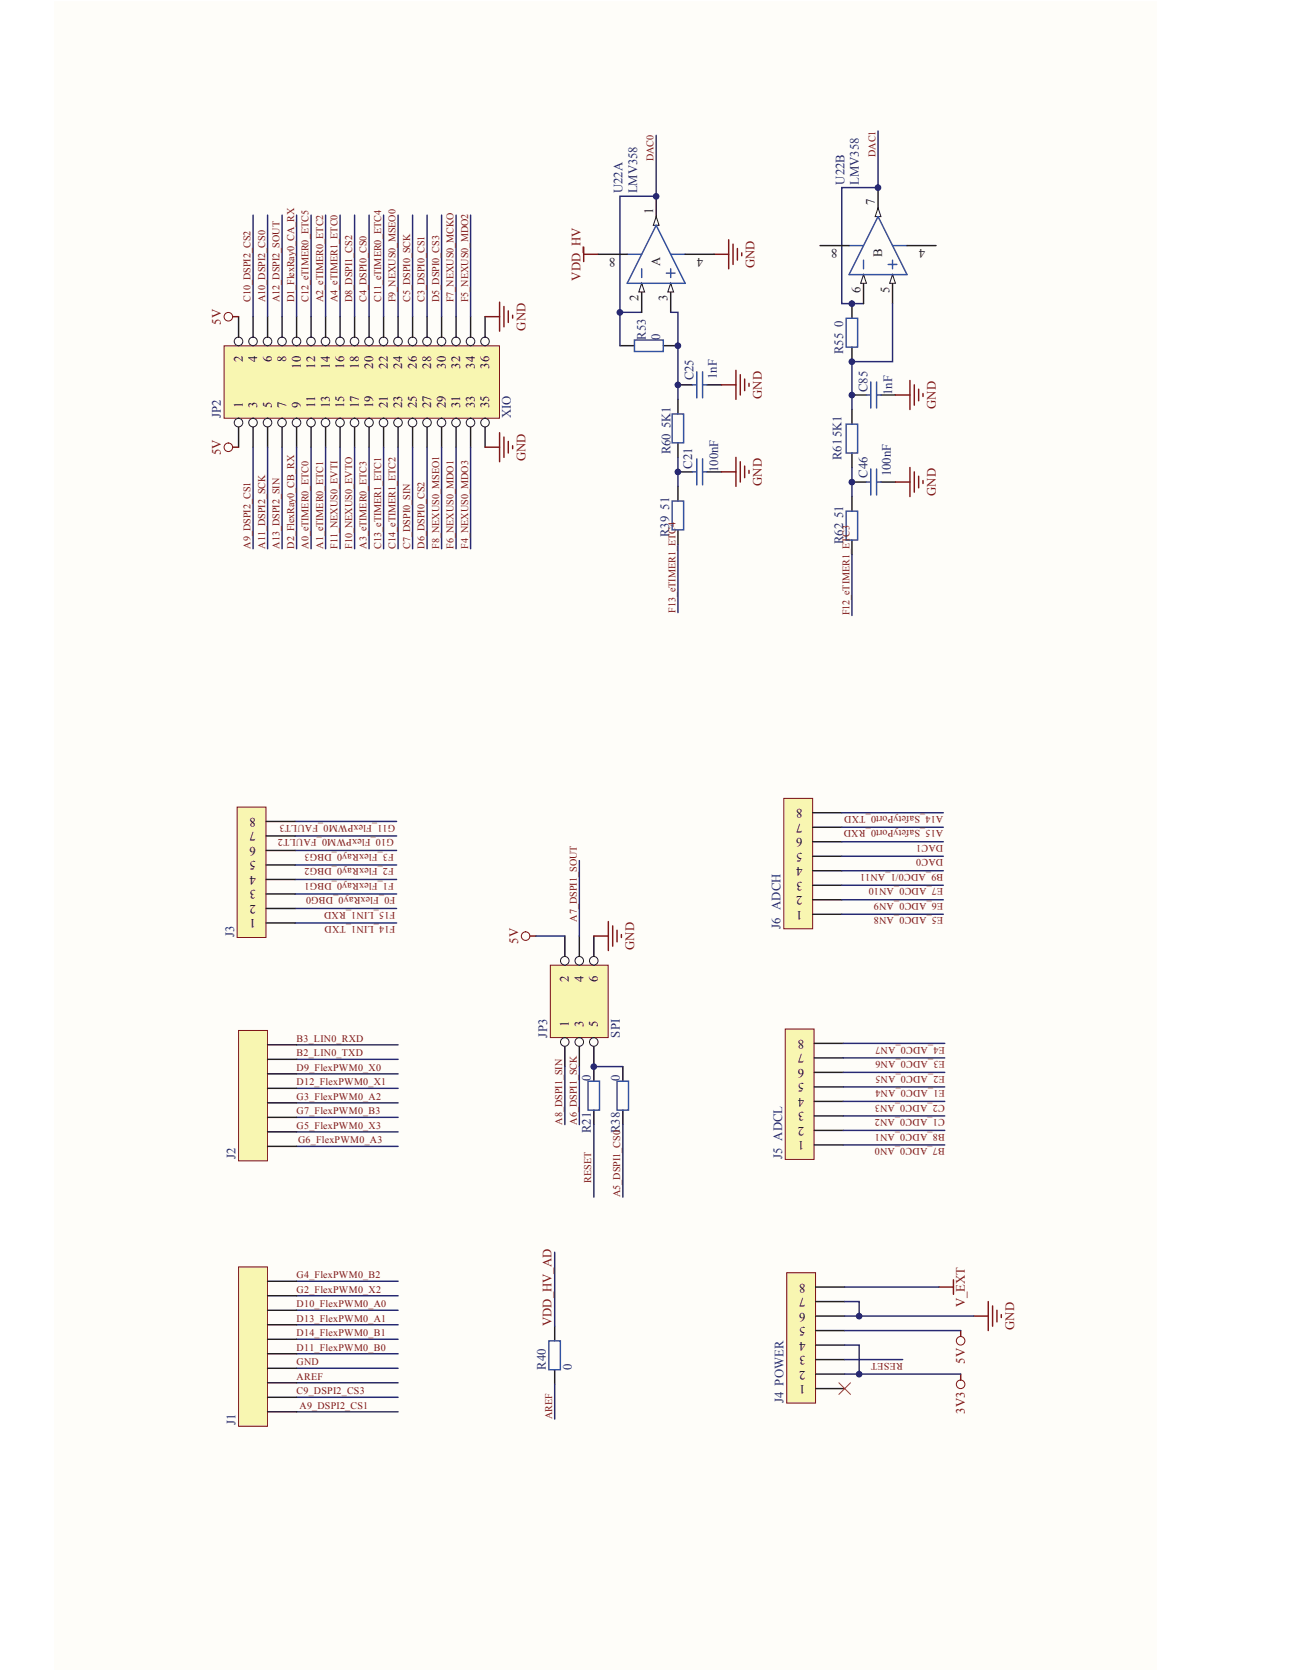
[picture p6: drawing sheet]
<svg xmlns="http://www.w3.org/2000/svg" width="216mm" height="279mm" viewBox="0 0 216 279" stroke-linecap="round" stroke-linejoin="round" font-family="sans-serif">
<path d="M9.1 .3h184.3v279.1h-184.3z" fill="#fefdf9"/>
<path d="M9.1 .3h184.3v279.1h-184.3z" fill="none" stroke="#fefdf9" stroke-width=".17"/>
<path d="M9.1 .3h184.3v279.1h-184.3z" fill="#fefdf9"/>
<path d="M9.1 .3h184.3v279.1h-184.3z" fill="none" stroke="#fefdf9" stroke-width=".17"/>
<path d="M131.3 172.2h4.8v21.8h-4.8z" fill="#f8f6b1"/>
<path d="M131.3 172.2h4.8v21.8h-4.8z" fill="none" stroke="#7d1315" stroke-width=".17"/>
<path d="M136.2 179.4h4.8M136.2 177h4.8M136.2 174.6h4.8M136.2 191.5h4.8M136.2 189.1h4.8M136.2 186.7h4.8M136.2 184.3h4.8M136.2 181.8h4.8" fill="none" stroke="#231f20" stroke-width=".24"/>
<path d="M131.1 133.6h4.8v21.8h-4.8z" fill="#f8f6b1"/>
<path d="M131.1 133.6h4.8v21.8h-4.8z" fill="none" stroke="#7d1315" stroke-width=".17"/>
<path d="M135.9 138.4h4.9M135.9 136h4.9M135.9 153h4.9M135.9 150.5h4.9M135.9 148.1h4.9M135.9 145.7h4.9M135.9 143.3h4.9M135.9 140.8h4.9" fill="none" stroke="#231f20" stroke-width=".24"/>
<path d="M131.6 212.9h4.8v21.8h-4.8z" fill="#f8f6b1"/>
<path d="M131.6 212.9h4.8v21.8h-4.8z" fill="none" stroke="#7d1315" stroke-width=".17"/>
<path d="M136.4 217.8h4.9M136.4 215.3h4.9M136.4 232.3h4.9M136.4 229.9h4.9M136.4 227.5h4.9M136.4 225h4.9M136.4 222.6h4.9M136.4 220.2h4.9" fill="none" stroke="#231f20" stroke-width=".24"/>
<path d="M37.5 57.9h46v12.1h-46z" fill="#f8f6b1"/>
<path d="M37.5 57.9h46v12.1h-46z" fill="none" stroke="#7d1315" stroke-width=".17"/>
<path d="M39.9 70v4.8" fill="none" stroke="#231f20" stroke-width=".24"/>
<circle cx="39.9" cy="70.7" r=".72" fill="#fefdf9"/>
<circle cx="39.9" cy="70.7" r=".72" fill="none" stroke="#231f20" stroke-width=".17"/>
<path d="M39.9 53v4.8" fill="none" stroke="#231f20" stroke-width=".24"/>
<circle cx="39.9" cy="57.1" r=".72" fill="#fefdf9"/>
<circle cx="39.9" cy="57.1" r=".72" fill="none" stroke="#231f20" stroke-width=".17"/>
<path d="M42.3 70v4.8" fill="none" stroke="#231f20" stroke-width=".24"/>
<circle cx="42.3" cy="70.7" r=".72" fill="#fefdf9"/>
<circle cx="42.3" cy="70.7" r=".72" fill="none" stroke="#231f20" stroke-width=".17"/>
<path d="M42.3 53v4.8" fill="none" stroke="#231f20" stroke-width=".24"/>
<circle cx="42.3" cy="57.1" r=".72" fill="#fefdf9"/>
<circle cx="42.3" cy="57.1" r=".72" fill="none" stroke="#231f20" stroke-width=".17"/>
<path d="M44.7 70v4.8" fill="none" stroke="#231f20" stroke-width=".24"/>
<circle cx="44.7" cy="70.7" r=".72" fill="#fefdf9"/>
<circle cx="44.7" cy="70.7" r=".72" fill="none" stroke="#231f20" stroke-width=".17"/>
<path d="M44.7 53v4.8" fill="none" stroke="#231f20" stroke-width=".24"/>
<circle cx="44.7" cy="57.1" r=".72" fill="#fefdf9"/>
<circle cx="44.7" cy="57.1" r=".72" fill="none" stroke="#231f20" stroke-width=".17"/>
<path d="M47.2 70v4.8" fill="none" stroke="#231f20" stroke-width=".24"/>
<circle cx="47.2" cy="70.7" r=".72" fill="#fefdf9"/>
<circle cx="47.2" cy="70.7" r=".72" fill="none" stroke="#231f20" stroke-width=".17"/>
<path d="M47.2 53v4.8" fill="none" stroke="#231f20" stroke-width=".24"/>
<circle cx="47.2" cy="57.1" r=".72" fill="#fefdf9"/>
<circle cx="47.2" cy="57.1" r=".72" fill="none" stroke="#231f20" stroke-width=".17"/>
<path d="M49.6 70v4.8" fill="none" stroke="#231f20" stroke-width=".24"/>
<circle cx="49.6" cy="70.7" r=".72" fill="#fefdf9"/>
<circle cx="49.6" cy="70.7" r=".72" fill="none" stroke="#231f20" stroke-width=".17"/>
<path d="M49.6 53v4.8" fill="none" stroke="#231f20" stroke-width=".24"/>
<circle cx="49.6" cy="57.1" r=".72" fill="#fefdf9"/>
<circle cx="49.6" cy="57.1" r=".72" fill="none" stroke="#231f20" stroke-width=".17"/>
<path d="M52 70v4.8" fill="none" stroke="#231f20" stroke-width=".24"/>
<circle cx="52" cy="70.7" r=".72" fill="#fefdf9"/>
<circle cx="52" cy="70.7" r=".72" fill="none" stroke="#231f20" stroke-width=".17"/>
<path d="M52 53v4.8" fill="none" stroke="#231f20" stroke-width=".24"/>
<circle cx="52" cy="57.1" r=".72" fill="#fefdf9"/>
<circle cx="52" cy="57.1" r=".72" fill="none" stroke="#231f20" stroke-width=".17"/>
<path d="M54.4 70v4.8" fill="none" stroke="#231f20" stroke-width=".24"/>
<circle cx="54.4" cy="70.7" r=".72" fill="#fefdf9"/>
<circle cx="54.4" cy="70.7" r=".72" fill="none" stroke="#231f20" stroke-width=".17"/>
<path d="M54.4 53v4.8" fill="none" stroke="#231f20" stroke-width=".24"/>
<circle cx="54.4" cy="57.1" r=".72" fill="#fefdf9"/>
<circle cx="54.4" cy="57.1" r=".72" fill="none" stroke="#231f20" stroke-width=".17"/>
<path d="M56.9 70v4.8" fill="none" stroke="#231f20" stroke-width=".24"/>
<circle cx="56.9" cy="70.7" r=".72" fill="#fefdf9"/>
<circle cx="56.9" cy="70.7" r=".72" fill="none" stroke="#231f20" stroke-width=".17"/>
<path d="M56.9 53v4.8" fill="none" stroke="#231f20" stroke-width=".24"/>
<circle cx="56.9" cy="57.1" r=".72" fill="#fefdf9"/>
<circle cx="56.9" cy="57.1" r=".72" fill="none" stroke="#231f20" stroke-width=".17"/>
<path d="M59.3 70v4.8" fill="none" stroke="#231f20" stroke-width=".24"/>
<circle cx="59.3" cy="70.7" r=".72" fill="#fefdf9"/>
<circle cx="59.3" cy="70.7" r=".72" fill="none" stroke="#231f20" stroke-width=".17"/>
<path d="M59.3 53v4.8" fill="none" stroke="#231f20" stroke-width=".24"/>
<circle cx="59.3" cy="57.1" r=".72" fill="#fefdf9"/>
<circle cx="59.3" cy="57.1" r=".72" fill="none" stroke="#231f20" stroke-width=".17"/>
<path d="M61.7 70v4.8" fill="none" stroke="#231f20" stroke-width=".24"/>
<circle cx="61.7" cy="70.7" r=".72" fill="#fefdf9"/>
<circle cx="61.7" cy="70.7" r=".72" fill="none" stroke="#231f20" stroke-width=".17"/>
<path d="M61.7 53v4.8" fill="none" stroke="#231f20" stroke-width=".24"/>
<circle cx="61.7" cy="57.1" r=".72" fill="#fefdf9"/>
<circle cx="61.7" cy="57.1" r=".72" fill="none" stroke="#231f20" stroke-width=".17"/>
<path d="M64.1 70v4.8" fill="none" stroke="#231f20" stroke-width=".24"/>
<circle cx="64.1" cy="70.7" r=".72" fill="#fefdf9"/>
<circle cx="64.1" cy="70.7" r=".72" fill="none" stroke="#231f20" stroke-width=".17"/>
<path d="M64.1 53v4.8" fill="none" stroke="#231f20" stroke-width=".24"/>
<circle cx="64.1" cy="57.1" r=".72" fill="#fefdf9"/>
<circle cx="64.1" cy="57.1" r=".72" fill="none" stroke="#231f20" stroke-width=".17"/>
<path d="M66.6 70v4.8" fill="none" stroke="#231f20" stroke-width=".24"/>
<circle cx="66.6" cy="70.7" r=".72" fill="#fefdf9"/>
<circle cx="66.6" cy="70.7" r=".72" fill="none" stroke="#231f20" stroke-width=".17"/>
<path d="M66.6 53v4.8" fill="none" stroke="#231f20" stroke-width=".24"/>
<circle cx="66.6" cy="57.1" r=".72" fill="#fefdf9"/>
<circle cx="66.6" cy="57.1" r=".72" fill="none" stroke="#231f20" stroke-width=".17"/>
<path d="M69 70v4.8" fill="none" stroke="#231f20" stroke-width=".24"/>
<circle cx="69" cy="70.7" r=".72" fill="#fefdf9"/>
<circle cx="69" cy="70.7" r=".72" fill="none" stroke="#231f20" stroke-width=".17"/>
<path d="M69 53v4.8" fill="none" stroke="#231f20" stroke-width=".24"/>
<circle cx="69" cy="57.1" r=".72" fill="#fefdf9"/>
<circle cx="69" cy="57.1" r=".72" fill="none" stroke="#231f20" stroke-width=".17"/>
<path d="M71.4 70v4.8" fill="none" stroke="#231f20" stroke-width=".24"/>
<circle cx="71.4" cy="70.7" r=".72" fill="#fefdf9"/>
<circle cx="71.4" cy="70.7" r=".72" fill="none" stroke="#231f20" stroke-width=".17"/>
<path d="M71.4 53v4.8" fill="none" stroke="#231f20" stroke-width=".24"/>
<circle cx="71.4" cy="57.1" r=".72" fill="#fefdf9"/>
<circle cx="71.4" cy="57.1" r=".72" fill="none" stroke="#231f20" stroke-width=".17"/>
<path d="M73.8 70v4.8" fill="none" stroke="#231f20" stroke-width=".24"/>
<circle cx="73.8" cy="70.7" r=".72" fill="#fefdf9"/>
<circle cx="73.8" cy="70.7" r=".72" fill="none" stroke="#231f20" stroke-width=".17"/>
<path d="M73.8 53v4.8" fill="none" stroke="#231f20" stroke-width=".24"/>
<circle cx="73.8" cy="57.1" r=".72" fill="#fefdf9"/>
<circle cx="73.8" cy="57.1" r=".72" fill="none" stroke="#231f20" stroke-width=".17"/>
<path d="M76.3 70v4.8" fill="none" stroke="#231f20" stroke-width=".24"/>
<circle cx="76.3" cy="70.7" r=".72" fill="#fefdf9"/>
<circle cx="76.3" cy="70.7" r=".72" fill="none" stroke="#231f20" stroke-width=".17"/>
<path d="M76.3 53v4.8" fill="none" stroke="#231f20" stroke-width=".24"/>
<circle cx="76.3" cy="57.1" r=".72" fill="#fefdf9"/>
<circle cx="76.3" cy="57.1" r=".72" fill="none" stroke="#231f20" stroke-width=".17"/>
<path d="M78.7 70v4.8" fill="none" stroke="#231f20" stroke-width=".24"/>
<circle cx="78.7" cy="70.7" r=".72" fill="#fefdf9"/>
<circle cx="78.7" cy="70.7" r=".72" fill="none" stroke="#231f20" stroke-width=".17"/>
<path d="M78.7 53v4.8" fill="none" stroke="#231f20" stroke-width=".24"/>
<circle cx="78.7" cy="57.1" r=".72" fill="#fefdf9"/>
<circle cx="78.7" cy="57.1" r=".72" fill="none" stroke="#231f20" stroke-width=".17"/>
<path d="M81.1 70v4.8" fill="none" stroke="#231f20" stroke-width=".24"/>
<circle cx="81.1" cy="70.7" r=".72" fill="#fefdf9"/>
<circle cx="81.1" cy="70.7" r=".72" fill="none" stroke="#231f20" stroke-width=".17"/>
<path d="M81.1 53v4.8" fill="none" stroke="#231f20" stroke-width=".24"/>
<circle cx="81.1" cy="57.1" r=".72" fill="#fefdf9"/>
<circle cx="81.1" cy="57.1" r=".72" fill="none" stroke="#231f20" stroke-width=".17"/>
<path d="M92 161.5h9.7v12.1h-9.7z" fill="#f8f6b1"/>
<path d="M92 161.5h9.7v12.1h-9.7z" fill="none" stroke="#7d1315" stroke-width=".17"/>
<path d="M94.5 173.6v4.8" fill="none" stroke="#231f20" stroke-width=".24"/>
<circle cx="94.4" cy="174.3" r=".72" fill="#fefdf9"/>
<circle cx="94.4" cy="174.3" r=".72" fill="none" stroke="#231f20" stroke-width=".17"/>
<path d="M94.5 156.6v4.9" fill="none" stroke="#231f20" stroke-width=".24"/>
<circle cx="94.4" cy="160.7" r=".72" fill="#fefdf9"/>
<circle cx="94.4" cy="160.7" r=".72" fill="none" stroke="#231f20" stroke-width=".17"/>
<path d="M96.9 173.6v4.8" fill="none" stroke="#231f20" stroke-width=".24"/>
<circle cx="96.9" cy="174.3" r=".72" fill="#fefdf9"/>
<circle cx="96.9" cy="174.3" r=".72" fill="none" stroke="#231f20" stroke-width=".17"/>
<path d="M96.9 156.6v4.9" fill="none" stroke="#231f20" stroke-width=".24"/>
<circle cx="96.9" cy="160.7" r=".72" fill="#fefdf9"/>
<circle cx="96.9" cy="160.7" r=".72" fill="none" stroke="#231f20" stroke-width=".17"/>
<path d="M99.3 173.6v4.8" fill="none" stroke="#231f20" stroke-width=".24"/>
<circle cx="99.3" cy="174.3" r=".72" fill="#fefdf9"/>
<circle cx="99.3" cy="174.3" r=".72" fill="none" stroke="#231f20" stroke-width=".17"/>
<path d="M99.3 156.6v4.9" fill="none" stroke="#231f20" stroke-width=".24"/>
<circle cx="99.3" cy="160.7" r=".72" fill="#fefdf9"/>
<circle cx="99.3" cy="160.7" r=".72" fill="none" stroke="#231f20" stroke-width=".17"/>
<g fill="none" stroke="#7d1315" stroke-width=".24">
<path d="M38.9 53h1M81.1 53h2.4M83.5 50.6v4.8M84.3 51.3v3.4M85 52v2M85.7 52.7v.5M97.6 42.5h2.4M97.6 41.3v2.5M119.4 42.5h2.5M121.9 40.1v4.9M122.6 40.8v3.4M123.3 41.6v1.9"/>
<path d="M124 42.3v.5M38.9 74.8h1M81.1 74.8h2.4M83.5 72.4v4.8M84.3 73.1v3.4M85 73.9v1.9M85.7 74.6v.5M120.6 78.9h2.5M120.6 64.4h2.5M123.1 62v4.8M123.1 76.5v4.9M123.8 62.7v3.4"/>
<path d="M123.8 77.2v3.4M124.5 63.4v2M124.5 78v1.9M125.3 64.1v.5M125.3 78.7v.5M149.7 66.1h2.5M152.2 63.7v4.8M152.2 78.2v4.9M152.9 64.4v3.4M152.9 78.9v3.4M153.6 65.1v2M153.6 79.7v1.9"/>
<path d="M154.4 65.8v.5M149.7 80.6h2.5M154.4 80.4v.5M88.6 156.6h1M99.3 156.6h2.4M101.7 154.2v4.8M102.5 154.9v3.4M103.2 155.6v2M103.9 156.4v.4M157 215.3h2.4M159.4 214.1v2.4M165.3 217.8v4.8"/>
<path d="M166 218.5v3.4M166.7 219.2v2M167.5 219.9v.5M160.7 222.6v1M160.7 229.9v1M162.8 220.2h2.5"/>
</g>
<g fill="none" stroke="#7d1315" stroke-width=".17">
<circle cx="38.2" cy="53" r=".72"/>
<circle cx="38.2" cy="74.8" r=".72"/>
<circle cx="87.9" cy="156.6" r=".72"/>
<circle cx="160.6" cy="231.6" r=".72"/>
<circle cx="160.6" cy="224.3" r=".72"/>
</g>
<g fill="none" stroke="#272872" stroke-width=".24">
<path d="M42.3 36v17M44.7 36v17M47.2 36v17M49.6 36v17M52 36v17M54.4 36v17M56.9 36v17M59.3 36v17M61.7 36v17M64.1 36v17M66.6 36v17M69 36v17"/>
<path d="M71.4 36v17M73.8 36v17M76.3 36v17M78.7 36v17M109.7 22.6v10.2h-6v19.5h3.6M146.8 21.9v9.5h-6v19.4h3.6M42.3 74.8v17M44.7 74.8v17M47.2 74.8v17M49.6 74.8v17M52 74.8v17M54.4 74.8v17"/>
<path d="M56.9 74.8v17M59.3 74.8v17M61.7 74.8v17M64.1 74.8v17M66.6 74.8v17M69 74.8v17M71.4 74.8v17M73.8 74.8v17M76.3 74.8v17M78.7 74.8v17M113.4 76.5v4.9M142.5 78.2v4.9"/>
<path d="M113.4 91.1v11.4M142.5 92.8v10.2M49.4 139.9h16.9M49.4 137.4h16.9M140.8 138.4h17M140.8 136h17M49.4 154.4h16.9M49.4 152h16.9M49.4 149.6h16.9M49.4 147.1h16.9M49.4 144.7h16.9M49.4 142.3h16.9"/>
<path d="M89.6 156.6h4.9M96.9 144v12.6M140.8 153h17M140.8 150.5h17M140.8 148.1h17M140.8 145.7h17M140.8 143.3h17M140.8 140.8h17M49.6 179.7h17M94.5 178.4v9.8M96.9 178.4v9.8M99.3 178.4h4.9"/>
<path d="M141 179.4h17M141 177h17M141 174.6h17M49.6 191.8h17M49.6 189.4h17M49.6 186.9h17M49.6 184.5h17M49.6 182.1h17M99.3 188.2v12.1M104.2 188.2v12.1M141 191.5h17M141 189.1h17"/>
<path d="M141 186.7h17M141 184.3h17M141 181.8h17M49.6 219.2h17M49.6 216.8h17M49.6 214.4h17M141.3 217.8h2.4v2.4M49.6 226.5h17M49.6 224.1h17M49.6 221.6h17M141.3 225h2.4v4.9M141.3 222.6h19.4"/>
<path d="M141.3 229.9h19.4M141.3 227.5h9.7"/>
</g>
<path d="M140.3 231.3l1.9 2M142.2 231.3l-1.9 2" fill="none" stroke="#ee1f23" stroke-width=".17"/>
<g fill="none" stroke="#231f20" stroke-width=".24">
<path d="M107.3 47.4v4.9M113.4 66.8v2.4M113.4 74.1v2.4M113.4 78.9h2.4M113.4 64.4h2.4M118.2 78.9h2.4M118.2 64.4h2.4M142.5 68.5v2.4M142.5 75.8v2.4M142.5 66.1h2.4M147.3 66.1h2.4M113.4 81.4v2.4"/>
<path d="M113.4 88.7v2.4M142.5 83.1v2.4M142.5 90.4v2.4M142.5 80.6h2.4M147.3 80.6h2.4M99.3 178.4v2.5M104.2 178.4v2.5M99.3 185.7v2.5M104.2 185.7v2.5"/>
</g>
<g fill="none" stroke="#3153a4" stroke-width=".24">
<path d="M112.4 69.3h1.9v4.8h-1.9zM115.8 78.9h.7M115.8 64.4h.7M116.5 62.2v4.4M116.5 76.8v4.3M117.5 78.9h.7M117.5 62.2v4.4M117.5 76.8v4.3M117.5 64.4h.7M141.5 71h1.9v4.8h-1.9zM144.9 66.1h.7M145.6 63.9v4.4"/>
<path d="M145.6 78.5v4.3M146.6 63.9v4.4M146.6 78.5v4.3M146.6 66.1h.7M112.4 83.8h1.9v4.9h-1.9zM141.5 85.5h1.9v4.9h-1.9zM144.9 80.6h.7M146.6 80.6h.7M98.3 180.9h2v4.8h-2zM103.2 180.9h1.9v4.8h-1.9z"/>
</g>
<path d="M107.3 47.4l.5 1.5h-1z" fill="#fefdf9"/>
<path d="M107.3 47.4l.5 1.5h-1z" fill="none" stroke="#231f20" stroke-width=".17"/>
<path d="M112.2 47.4v4.9" fill="none" stroke="#231f20" stroke-width=".24"/>
<path d="M112.2 47.4l.4 1.5h-.9z" fill="#fefdf9"/>
<path d="M112.2 47.4l.4 1.5h-.9z" fill="none" stroke="#231f20" stroke-width=".17"/>
<path d="M109.7 32.8v4.9" fill="none" stroke="#231f20" stroke-width=".24"/>
<path d="M109.7 36.2l.5 1.5h-.9z" fill="#fefdf9"/>
<path d="M109.7 36.2l.5 1.5h-.9z" fill="none" stroke="#231f20" stroke-width=".17"/>
<path d="M109.7 37.7l4.9 9.7h-9.7zM104.9 42.5h2.4M107.3 45v1.4M111.4 45.7h1.5M112.2 45v1.4M112.2 42.5h2.4" fill="none" stroke="#3153a4" stroke-width=".24"/>
<path d="M100 42.5h4.9M114.6 42.5h4.8M149.3 45.9v4.9" fill="none" stroke="#231f20" stroke-width=".24"/>
<path d="M149.3 45.9l.4 1.5h-.9z" fill="#fefdf9"/>
<path d="M149.3 45.9l.4 1.5h-.9z" fill="none" stroke="#231f20" stroke-width=".17"/>
<path d="M144.4 45.9v4.9" fill="none" stroke="#231f20" stroke-width=".24"/>
<path d="M144.4 45.9l.5 1.5h-1z" fill="#fefdf9"/>
<path d="M144.4 45.9l.5 1.5h-1z" fill="none" stroke="#231f20" stroke-width=".17"/>
<path d="M146.8 31.4v4.8" fill="none" stroke="#231f20" stroke-width=".24"/>
<path d="M146.8 34.8l.5 1.4h-.9z" fill="#fefdf9"/>
<path d="M146.8 34.8l.5 1.4h-.9z" fill="none" stroke="#231f20" stroke-width=".17"/>
<path d="M146.8 36.2l4.9 9.7h-9.7zM106.1 56.9h4.8v1.9h-4.8zM141.5 53.2h1.9v4.9h-1.9zM142 41.1h2.4M144.4 43.5v1.5M148.5 44.2h1.5M149.3 43.5v1.5M149.3 41.1h2.4M91.8 224.3h1.9v4.9h-1.9z" fill="none" stroke="#3153a4" stroke-width=".24"/>
<path d="M103.7 57.8h2.4M111 57.8h2.4M137.1 41.1h4.9M142.5 50.8v2.4M142.5 58.1v2.4M151.7 41.1h4.8M92.8 221.9v2.4M92.8 229.2v2.4" fill="none" stroke="#231f20" stroke-width=".24"/>
<path d="M103.7 52.3v5.5M112.2 52.3h1.2v14.5M149.3 50.8v9.7h-6.8v8M49.6 177.2h17M49.6 174.8h17M92.8 209.5v12.4M49.6 228.9h17M49.6 231.3h17M49.6 233.8h17M49.6 236.2h17M92.8 231.6v5.8" fill="none" stroke="#272872" stroke-width=".24"/>
<path d="M39.9 212h4.8v26.6h-4.8z" fill="#f8f6b1"/>
<path d="M39.9 212h4.8v26.6h-4.8z" fill="none" stroke="#7d1315" stroke-width=".17"/>
<path d="M44.7 214.4h4.9M44.7 216.8h4.9M44.7 219.2h4.9M44.7 221.6h4.9M44.7 224.1h4.9M44.7 226.5h4.9M44.7 228.9h4.9M44.7 231.3h4.9M44.7 233.8h4.9M44.7 236.2h4.9" fill="none" stroke="#231f20" stroke-width=".24"/>
<path d="M39.9 172.4h4.8v21.8h-4.8z" fill="#f8f6b1"/>
<path d="M39.9 172.4h4.8v21.8h-4.8z" fill="none" stroke="#7d1315" stroke-width=".17"/>
<path d="M44.7 174.8h4.9M44.7 177.2h4.9M44.7 179.7h4.9M44.7 182.1h4.9M44.7 184.5h4.9M44.7 186.9h4.9M44.7 189.4h4.9M44.7 191.8h4.9" fill="none" stroke="#231f20" stroke-width=".24"/>
<path d="M39.7 135h4.8v21.8h-4.8z" fill="#f8f6b1"/>
<path d="M39.7 135h4.8v21.8h-4.8z" fill="none" stroke="#7d1315" stroke-width=".17"/>
<path d="M44.5 139.9h4.9M44.5 137.4h4.9M44.5 154.4h4.9M44.5 152h4.9M44.5 149.6h4.9M44.5 147.1h4.9M44.5 144.7h4.9M44.5 142.3h4.9" fill="none" stroke="#231f20" stroke-width=".24"/>
<path d="M141.3 215.3h15.7M141.3 220.2h21.5" fill="none" stroke="#272872" stroke-width=".24"/>
<circle cx="143.7" cy="229.9" r=".47" fill="#272872"/>
<circle cx="143.7" cy="229.9" r=".47" fill="none" stroke="#272872" stroke-width=".17"/>
<circle cx="143.7" cy="220.2" r=".47" fill="#272872"/>
<circle cx="143.7" cy="220.2" r=".47" fill="none" stroke="#272872" stroke-width=".17"/>
<circle cx="99.3" cy="178.5" r=".47" fill="#272872"/>
<circle cx="99.3" cy="178.5" r=".47" fill="none" stroke="#272872" stroke-width=".17"/>
<circle cx="142.5" cy="80.7" r=".47" fill="#272872"/>
<circle cx="142.5" cy="80.7" r=".47" fill="none" stroke="#272872" stroke-width=".17"/>
<circle cx="113.4" cy="79" r=".47" fill="#272872"/>
<circle cx="113.4" cy="79" r=".47" fill="none" stroke="#272872" stroke-width=".17"/>
<circle cx="142.5" cy="66.1" r=".47" fill="#272872"/>
<circle cx="142.5" cy="66.1" r=".47" fill="none" stroke="#272872" stroke-width=".17"/>
<circle cx="113.4" cy="64.4" r=".47" fill="#272872"/>
<circle cx="113.4" cy="64.4" r=".47" fill="none" stroke="#272872" stroke-width=".17"/>
<circle cx="142.5" cy="60.5" r=".47" fill="#272872"/>
<circle cx="142.5" cy="60.5" r=".47" fill="none" stroke="#272872" stroke-width=".17"/>
<circle cx="113.4" cy="57.8" r=".47" fill="#272872"/>
<circle cx="113.4" cy="57.8" r=".47" fill="none" stroke="#272872" stroke-width=".17"/>
<circle cx="103.7" cy="52.3" r=".47" fill="#272872"/>
<circle cx="103.7" cy="52.3" r=".47" fill="none" stroke="#272872" stroke-width=".17"/>
<circle cx="142.5" cy="50.8" r=".47" fill="#272872"/>
<circle cx="142.5" cy="50.8" r=".47" fill="none" stroke="#272872" stroke-width=".17"/>
<circle cx="109.7" cy="32.9" r=".47" fill="#272872"/>
<circle cx="109.7" cy="32.9" r=".47" fill="none" stroke="#272872" stroke-width=".17"/>
<circle cx="146.8" cy="31.4" r=".47" fill="#272872"/>
<circle cx="146.8" cy="31.4" r=".47" fill="none" stroke="#272872" stroke-width=".17"/>
<g font-size="2.1" fill="#272872">
<text x="104.1" y="32.4" transform="rotate(-90 104.1 32.4)">U22A</text>
<text x="106.5" y="32.4" transform="rotate(-90 106.5 32.4)">LMV358</text>
<text x="141.2" y="30.9" transform="rotate(-90 141.2 30.9)">U22B</text>
<text x="143.6" y="30.9" transform="rotate(-90 143.6 30.9)">LMV358</text>
<text x="108" y="56.9" transform="rotate(-90 108 56.9)">R53</text>
<text x="110.4" y="56.9" transform="rotate(-90 110.4 56.9)">0</text>
<text x="141" y="59.3" transform="rotate(-90 141 59.3)">R55 0</text>
<text x="116" y="63.7" transform="rotate(-90 116 63.7)">C25</text>
<text x="119.9" y="63.4" transform="rotate(-90 119.9 63.4)">1nF</text>
<text x="145.1" y="65.6" transform="rotate(-90 145.1 65.6)">C85</text>
<text x="37" y="70" transform="rotate(-90 37 70)">JP2</text>
<text x="85.4" y="70" transform="rotate(-90 85.4 70)">XIO</text>
<text x="149.2" y="66.1" transform="rotate(-90 149.2 66.1)">1nF</text>
<text x="112.1" y="76" transform="rotate(-90 112.1 76)">R60 5K1</text>
<text x="140.7" y="77" transform="rotate(-90 140.7 77)">R615K1</text>
<text x="115.8" y="78.5" transform="rotate(-90 115.8 78.5)">C21</text>
<text x="120.1" y="78.9" transform="rotate(-90 120.1 78.9)">100nF</text>
<text x="145.1" y="79.9" transform="rotate(-90 145.1 79.9)">C46</text>
<text x="149" y="79.7" transform="rotate(-90 149 79.7)">100nF</text>
<text x="111.9" y="89.9" transform="rotate(-90 111.9 89.9)">R39 51</text>
<text x="141" y="91.1" transform="rotate(-90 141 91.1)">R62 51</text>
<text x="130.6" y="155.4" transform="rotate(-90 130.6 155.4)">J6 ADCH</text>
<text x="39.1" y="156.8" transform="rotate(-90 39.1 156.8)">J3</text>
<text x="91.5" y="173.6" transform="rotate(-90 91.5 173.6)">JP3</text>
<text x="103.6" y="173.6" transform="rotate(-90 103.6 173.6)">SPI</text>
<text x="98.8" y="180.9" transform="rotate(-90 98.8 180.9)">0</text>
<text x="103.6" y="180.9" transform="rotate(-90 103.6 180.9)">0</text>
<text x="98.8" y="189.6" transform="rotate(-90 98.8 189.6)">R21</text>
<text x="103.6" y="189.6" transform="rotate(-90 103.6 189.6)">R38</text>
<text x="39.4" y="194" transform="rotate(-90 39.4 194)">J2</text>
<text x="130.8" y="194" transform="rotate(-90 130.8 194)">J5 ADCL</text>
<text x="91.3" y="229.2" transform="rotate(-90 91.3 229.2)">R40</text>
<text x="95.6" y="229.2" transform="rotate(-90 95.6 229.2)">0</text>
<text x="39.4" y="238.4" transform="rotate(-90 39.4 238.4)">J1</text>
<text x="131" y="234.7" transform="rotate(-90 131 234.7)">J4 POWER</text>
</g>
<g font-size="2.1" fill="#231f20">
<text x="109.2" y="35.8" transform="rotate(-90 109.2 35.8)">1</text>
<text x="146.3" y="34.3" transform="rotate(-90 146.3 34.3)">7</text>
<text x="140" y="41.7" transform="rotate(-180 140 41.7)">8</text>
<text x="154.7" y="41.7" transform="rotate(-180 154.7 41.7)">4</text>
<text x="102.9" y="43.2" transform="rotate(-180 102.9 43.2)">8</text>
<text x="110.4" y="44.5" transform="rotate(-90 110.4 44.5)">A</text>
<text x="117.6" y="43.2" transform="rotate(-180 117.6 43.2)">4</text>
<text x="147.5" y="43" transform="rotate(-90 147.5 43)">B</text>
<text x="106.8" y="50.4" transform="rotate(-90 106.8 50.4)">2</text>
<text x="111.6" y="50.4" transform="rotate(-90 111.6 50.4)">3</text>
<text x="143.9" y="49" transform="rotate(-90 143.9 49)">6</text>
<text x="148.7" y="49" transform="rotate(-90 148.7 49)">5</text>
<text x="40.6" y="60.6" transform="rotate(-90 40.6 60.6)">2</text>
<text x="43" y="60.6" transform="rotate(-90 43 60.6)">4</text>
<text x="45.4" y="60.6" transform="rotate(-90 45.4 60.6)">6</text>
<text x="47.9" y="60.6" transform="rotate(-90 47.9 60.6)">8</text>
<text x="50.3" y="61.7" transform="rotate(-90 50.3 61.7)">10</text>
<text x="52.7" y="61.7" transform="rotate(-90 52.7 61.7)">12</text>
<text x="55.1" y="61.7" transform="rotate(-90 55.1 61.7)">14</text>
<text x="57.6" y="61.7" transform="rotate(-90 57.6 61.7)">16</text>
<text x="60" y="61.7" transform="rotate(-90 60 61.7)">18</text>
<text x="62.4" y="61.7" transform="rotate(-90 62.4 61.7)">20</text>
<text x="64.8" y="61.7" transform="rotate(-90 64.8 61.7)">22</text>
<text x="67.3" y="61.7" transform="rotate(-90 67.3 61.7)">24</text>
<text x="69.7" y="61.7" transform="rotate(-90 69.7 61.7)">26</text>
<text x="72.1" y="61.7" transform="rotate(-90 72.1 61.7)">28</text>
<text x="74.5" y="61.7" transform="rotate(-90 74.5 61.7)">30</text>
<text x="77" y="61.7" transform="rotate(-90 77 61.7)">32</text>
<text x="79.4" y="61.7" transform="rotate(-90 79.4 61.7)">34</text>
<text x="81.8" y="61.7" transform="rotate(-90 81.8 61.7)">36</text>
<text x="40.6" y="68.3" transform="rotate(-90 40.6 68.3)">1</text>
<text x="43" y="68.3" transform="rotate(-90 43 68.3)">3</text>
<text x="45.4" y="68.3" transform="rotate(-90 45.4 68.3)">5</text>
<text x="47.9" y="68.3" transform="rotate(-90 47.9 68.3)">7</text>
<text x="50.3" y="68.3" transform="rotate(-90 50.3 68.3)">9</text>
<text x="52.7" y="68.3" transform="rotate(-90 52.7 68.3)">11</text>
<text x="55.1" y="68.3" transform="rotate(-90 55.1 68.3)">13</text>
<text x="57.6" y="68.3" transform="rotate(-90 57.6 68.3)">15</text>
<text x="60" y="68.3" transform="rotate(-90 60 68.3)">17</text>
<text x="62.4" y="68.3" transform="rotate(-90 62.4 68.3)">19</text>
<text x="64.8" y="68.3" transform="rotate(-90 64.8 68.3)">21</text>
<text x="67.3" y="68.3" transform="rotate(-90 67.3 68.3)">23</text>
<text x="69.7" y="68.3" transform="rotate(-90 69.7 68.3)">25</text>
<text x="72.1" y="68.3" transform="rotate(-90 72.1 68.3)">27</text>
<text x="74.5" y="68.3" transform="rotate(-90 74.5 68.3)">29</text>
<text x="77" y="68.3" transform="rotate(-90 77 68.3)">31</text>
<text x="79.4" y="68.3" transform="rotate(-90 79.4 68.3)">33</text>
<text x="81.8" y="68.3" transform="rotate(-90 81.8 68.3)">35</text>
<text x="42.8" y="136.8" transform="rotate(-180 42.8 136.8)">8</text>
<text x="134.2" y="137.8" transform="rotate(-180 134.2 137.8)">7</text>
<text x="134.2" y="135.4" transform="rotate(-180 134.2 135.4)">8</text>
<text x="42.8" y="141.7" transform="rotate(-180 42.8 141.7)">6</text>
<text x="42.8" y="139.3" transform="rotate(-180 42.8 139.3)">7</text>
<text x="134.2" y="142.7" transform="rotate(-180 134.2 142.7)">5</text>
<text x="134.2" y="140.2" transform="rotate(-180 134.2 140.2)">6</text>
<text x="42.8" y="149" transform="rotate(-180 42.8 149)">3</text>
<text x="42.8" y="146.5" transform="rotate(-180 42.8 146.5)">4</text>
<text x="42.8" y="144.1" transform="rotate(-180 42.8 144.1)">5</text>
<text x="134.2" y="149.9" transform="rotate(-180 134.2 149.9)">2</text>
<text x="134.2" y="147.5" transform="rotate(-180 134.2 147.5)">3</text>
<text x="134.2" y="145.1" transform="rotate(-180 134.2 145.1)">4</text>
<text x="42.8" y="153.8" transform="rotate(-180 42.8 153.8)">1</text>
<text x="42.8" y="151.4" transform="rotate(-180 42.8 151.4)">2</text>
<text x="134.2" y="152.4" transform="rotate(-180 134.2 152.4)">1</text>
<text x="95.1" y="164.2" transform="rotate(-90 95.1 164.2)">2</text>
<text x="97.6" y="164.2" transform="rotate(-90 97.6 164.2)">4</text>
<text x="100" y="164.2" transform="rotate(-90 100 164.2)">6</text>
<text x="95.1" y="171.9" transform="rotate(-90 95.1 171.9)">1</text>
<text x="97.6" y="171.9" transform="rotate(-90 97.6 171.9)">3</text>
<text x="100" y="171.9" transform="rotate(-90 100 171.9)">5</text>
<text x="134.5" y="174" transform="rotate(-180 134.5 174)">8</text>
<text x="134.5" y="178.8" transform="rotate(-180 134.5 178.8)">6</text>
<text x="134.5" y="176.4" transform="rotate(-180 134.5 176.4)">7</text>
<text x="134.5" y="183.7" transform="rotate(-180 134.5 183.7)">4</text>
<text x="134.5" y="181.2" transform="rotate(-180 134.5 181.2)">5</text>
<text x="134.5" y="191" transform="rotate(-180 134.5 191)">1</text>
<text x="134.5" y="188.5" transform="rotate(-180 134.5 188.5)">2</text>
<text x="134.5" y="186.1" transform="rotate(-180 134.5 186.1)">3</text>
<text x="134.7" y="214.7" transform="rotate(-180 134.7 214.7)">8</text>
<text x="134.7" y="219.6" transform="rotate(-180 134.7 219.6)">6</text>
<text x="134.7" y="217.2" transform="rotate(-180 134.7 217.2)">7</text>
<text x="134.7" y="226.9" transform="rotate(-180 134.7 226.9)">3</text>
<text x="134.7" y="224.4" transform="rotate(-180 134.7 224.4)">4</text>
<text x="134.7" y="222" transform="rotate(-180 134.7 222)">5</text>
<text x="134.7" y="231.7" transform="rotate(-180 134.7 231.7)">1</text>
<text x="134.7" y="229.3" transform="rotate(-180 134.7 229.3)">2</text>
</g>
<g font-size="2.1" fill="#7d1315">
<text x="97.1" y="47" transform="rotate(-90 97.1 47)">VDD_HV</text>
<text x="126.2" y="44.9" transform="rotate(-90 126.2 44.9)">GND</text>
<text x="37" y="54.3" transform="rotate(-90 37 54.3)">5V</text>
<text x="87.9" y="55.3" transform="rotate(-90 87.9 55.3)">GND</text>
<text x="127.4" y="66.7" transform="rotate(-90 127.4 66.7)">GND</text>
<text x="156.5" y="68.4" transform="rotate(-90 156.5 68.4)">GND</text>
<text x="37" y="76.1" transform="rotate(-90 37 76.1)">5V</text>
<text x="87.9" y="77.2" transform="rotate(-90 87.9 77.2)">GND</text>
<text x="127.4" y="81.3" transform="rotate(-90 127.4 81.3)">GND</text>
<text x="156.5" y="83" transform="rotate(-90 156.5 83)">GND</text>
<text x="86.7" y="157.9" transform="rotate(-90 86.7 157.9)">5V</text>
<text x="106.1" y="158.9" transform="rotate(-90 106.1 158.9)">GND</text>
<text x="92.2" y="221.9" transform="rotate(-90 92.2 221.9)">VDD_HV_AD</text>
<text x="161.4" y="218.7" transform="rotate(-90 161.4 218.7)">V_EXT</text>
<text x="169.6" y="222.5" transform="rotate(-90 169.6 222.5)">GND</text>
<text x="161.4" y="228.1" transform="rotate(-90 161.4 228.1)">5V</text>
<text x="161.4" y="236.5" transform="rotate(-90 161.4 236.5)">3V3</text>
</g>
<g font-size="1.7" fill="#7d1315">
<text x="109.3" y="27" transform="rotate(-90 109.3 27)">DAC0</text>
<text x="146.4" y="26.3" transform="rotate(-90 146.4 26.3)">DAC1</text>
<text x="41.9" y="50.6" transform="rotate(-90 41.9 50.6)">C10_DSPI2_CS2</text>
<text x="44.3" y="50.6" transform="rotate(-90 44.3 50.6)">A10_DSPI2_CS0</text>
<text x="46.7" y="50.6" transform="rotate(-90 46.7 50.6)">A12_DSPI2_SOUT</text>
<text x="49.2" y="50.6" transform="rotate(-90 49.2 50.6)">D1_FlexRay0_CA_RX</text>
<text x="51.6" y="50.6" transform="rotate(-90 51.6 50.6)">C12_eTIMER0_ETC5</text>
<text x="54" y="50.6" transform="rotate(-90 54 50.6)">A2_eTIMER0_ETC2</text>
<text x="56.4" y="50.6" transform="rotate(-90 56.4 50.6)">A4_eTIMER1_ETC0</text>
<text x="58.9" y="50.6" transform="rotate(-90 58.9 50.6)">D8_DSPI1_CS2</text>
<text x="61.3" y="50.6" transform="rotate(-90 61.3 50.6)">C4_DSPI0_CS0</text>
<text x="63.7" y="50.6" transform="rotate(-90 63.7 50.6)">C11_eTIMER0_ETC4</text>
<text x="66.1" y="50.6" transform="rotate(-90 66.1 50.6)">F9_NEXUS0_MSEO0</text>
<text x="68.6" y="50.6" transform="rotate(-90 68.6 50.6)">C5_DSPI0_SCK</text>
<text x="71" y="50.6" transform="rotate(-90 71 50.6)">C3_DSPI0_CS1</text>
<text x="73.4" y="50.6" transform="rotate(-90 73.4 50.6)">D5_DSPI0_CS3</text>
<text x="75.8" y="50.6" transform="rotate(-90 75.8 50.6)">F7_NEXUS0_MCKO</text>
<text x="78.3" y="50.6" transform="rotate(-90 78.3 50.6)">F5_NEXUS0_MDO2</text>
<text x="41.9" y="91.8" transform="rotate(-90 41.9 91.8)">A9_DSPI2_CS1</text>
<text x="44.3" y="91.8" transform="rotate(-90 44.3 91.8)">A11_DSPI2_SCK</text>
<text x="46.7" y="91.8" transform="rotate(-90 46.7 91.8)">A13_DSPI2_SIN</text>
<text x="49.2" y="91.8" transform="rotate(-90 49.2 91.8)">D2_FlexRay0_CB_RX</text>
<text x="51.6" y="91.8" transform="rotate(-90 51.6 91.8)">A0_eTIMER0_ETC0</text>
<text x="54" y="91.8" transform="rotate(-90 54 91.8)">A1_eTIMER0_ETC1</text>
<text x="56.4" y="91.8" transform="rotate(-90 56.4 91.8)">F11_NEXUS0_EVTI</text>
<text x="58.9" y="91.8" transform="rotate(-90 58.9 91.8)">F10_NEXUS0_EVTO</text>
<text x="61.3" y="91.8" transform="rotate(-90 61.3 91.8)">A3_eTIMER0_ETC3</text>
<text x="63.7" y="91.8" transform="rotate(-90 63.7 91.8)">C13_eTIMER1_ETC1</text>
<text x="66.1" y="91.8" transform="rotate(-90 66.1 91.8)">C14_eTIMER1_ETC2</text>
<text x="68.6" y="91.8" transform="rotate(-90 68.6 91.8)">C7_DSPI0_SIN</text>
<text x="71" y="91.8" transform="rotate(-90 71 91.8)">D6_DSPI0_CS2</text>
<text x="73.4" y="91.8" transform="rotate(-90 73.4 91.8)">F8_NEXUS0_MSEO1</text>
<text x="75.8" y="91.8" transform="rotate(-90 75.8 91.8)">F6_NEXUS0_MDO1</text>
<text x="78.3" y="91.8" transform="rotate(-90 78.3 91.8)">F4_NEXUS0_MDO3</text>
<text x="112.9" y="102.5" transform="rotate(-90 112.9 102.5)">F13_eTIMER1_ETC4</text>
<text x="142" y="103" transform="rotate(-90 142 103)">F12_eTIMER1_ETC3</text>
<text x="66.1" y="138" transform="rotate(-180 66.1 138)">G11_FlexPWM0_FAULT3</text>
<text x="157.8" y="136.5" transform="rotate(-180 157.8 136.5)">A14_SafetyPort0_TXD</text>
<text x="65.8" y="142.8" transform="rotate(-180 65.8 142.8)">F3_FlexRay0_DBG3</text>
<text x="65.8" y="140.4" transform="rotate(-180 65.8 140.4)">G10_FlexPWM0_FAULT2</text>
<text x="157.8" y="138.9" transform="rotate(-180 157.8 138.9)">A15_SafetyPort0_RXD</text>
<text x="157.8" y="143.8" transform="rotate(-180 157.8 143.8)">DAC0</text>
<text x="157.8" y="141.4" transform="rotate(-180 157.8 141.4)">DAC1</text>
<text x="65.8" y="147.7" transform="rotate(-180 65.8 147.7)">F1_FlexRay0_DBG1</text>
<text x="65.8" y="145.2" transform="rotate(-180 65.8 145.2)">F2_FlexRay0_DBG2</text>
<text x="157.8" y="146.2" transform="rotate(-180 157.8 146.2)">B9_ADC0/1_AN11</text>
<text x="157.8" y="148.6" transform="rotate(-180 157.8 148.6)">E7_ADC0_AN10</text>
<text x="66.1" y="152.5" transform="rotate(-180 66.1 152.5)">F15_LIN1_RXD</text>
<text x="66.1" y="154.9" transform="rotate(-180 66.1 154.9)">F14_LIN1_TXD</text>
<text x="66.1" y="150.1" transform="rotate(-180 66.1 150.1)">F0_FlexRay0_DBG0</text>
<text x="96.5" y="154.2" transform="rotate(-90 96.5 154.2)">A7_DSPI1_SOUT</text>
<text x="157.8" y="153.5" transform="rotate(-180 157.8 153.5)">E5_ADC0_AN8</text>
<text x="157.8" y="151.1" transform="rotate(-180 157.8 151.1)">E6_ADC0_AN9</text>
<text x="49.6" y="179.1">D9_FlexPWM0_X0</text>
<text x="49.6" y="174.3">B3_LIN0_RXD</text>
<text x="49.6" y="176.7">B2_LIN0_TXD</text>
<text x="158" y="179.9" transform="rotate(-180 158 179.9)">E2_ADC0_AN5</text>
<text x="158" y="177.5" transform="rotate(-180 158 177.5)">E3_ADC0_AN6</text>
<text x="158" y="175.1" transform="rotate(-180 158 175.1)">E4_ADC0_AN7</text>
<text x="49.6" y="184">G3_FlexPWM0_A2</text>
<text x="49.6" y="181.6">D12_FlexPWM0_X1</text>
<text x="158" y="184.8" transform="rotate(-180 158 184.8)">C2_ADC0_AN3</text>
<text x="158" y="182.4" transform="rotate(-180 158 182.4)">E1_ADC0_AN4</text>
<text x="49.6" y="188.8">G5_FlexPWM0_X3</text>
<text x="49.6" y="186.4">G7_FlexPWM0_B3</text>
<text x="49.8" y="191.3">G6_FlexPWM0_A3</text>
<text x="94" y="188.2" transform="rotate(-90 94 188.2)">A8_DSPI1_SIN</text>
<text x="96.5" y="188.2" transform="rotate(-90 96.5 188.2)">A6_DSPI1_SCK</text>
<text x="158" y="189.6" transform="rotate(-180 158 189.6)">B8_ADC0_AN1</text>
<text x="158" y="187.2" transform="rotate(-180 158 187.2)">C1_ADC0_AN2</text>
<text x="98.9" y="197.9" transform="rotate(-90 98.9 197.9)">RESET</text>
<text x="158" y="192.1" transform="rotate(-180 158 192.1)">B7_ADC0_AN0</text>
<text x="103.7" y="200.3" transform="rotate(-90 103.7 200.3)">A5_DSPI1_CS0</text>
<text x="49.6" y="213.8">G4_FlexPWM0_B2</text>
<text x="49.6" y="216.3">G2_FlexPWM0_X2</text>
<text x="49.6" y="218.7">D10_FlexPWM0_A0</text>
<text x="49.6" y="221.1">D13_FlexPWM0_A1</text>
<text x="49.6" y="226">D11_FlexPWM0_B0</text>
<text x="49.6" y="223.5">D14_FlexPWM0_B1</text>
<text x="151" y="228" transform="rotate(-180 151 228)">RESET</text>
<text x="49.6" y="228.4">GND</text>
<text x="49.6" y="230.8">AREF</text>
<text x="49.6" y="233.3">C9_DSPI2_CS3</text>
<text x="50.1" y="235.7">A9_DSPI2_CS1</text>
<text x="92.3" y="237.4" transform="rotate(-90 92.3 237.4)">AREF</text>
</g>
</svg>
